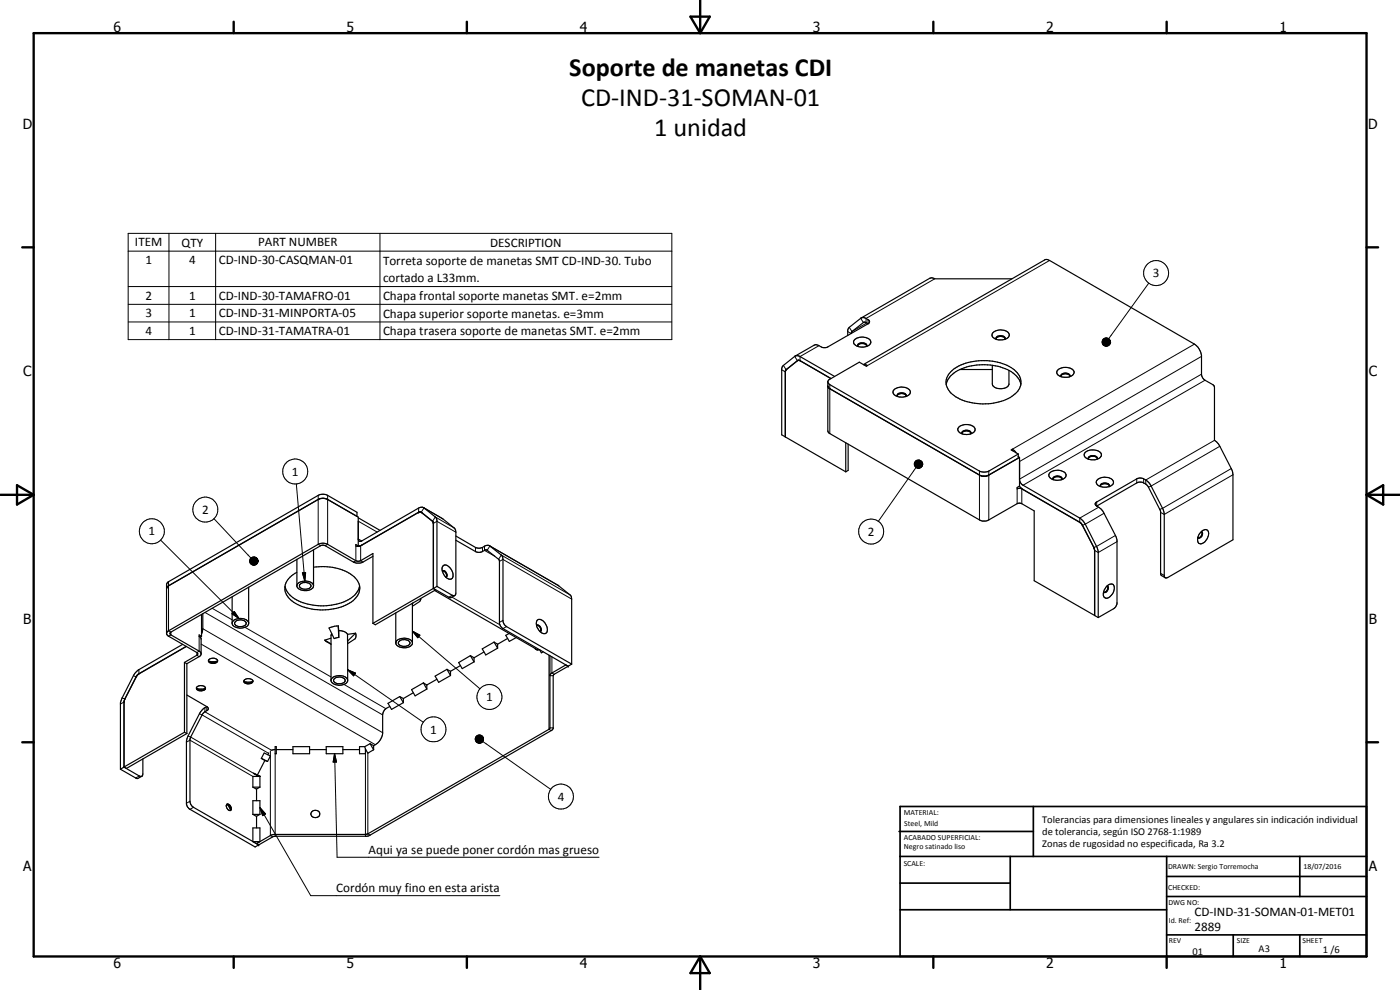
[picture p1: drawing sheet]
<svg xmlns="http://www.w3.org/2000/svg" width="420mm" height="297mm" viewBox="0 0 420 297" stroke-linecap="round" stroke-linejoin="round" font-family="sans-serif">
<g fill="none" stroke="#000" stroke-width=".35">
<path d="M260.5 97.2l-.8-.5h-.5l-3.5 2.8-.2 .6M260.5 97.2a.64 .64 0 0 0 .5-.7 .64 .64 0 0 0-.5-.6l-1.1-.6h-.7l-.4 .2-3.6 2.9-.3 .8v1.5M260.5 97.2l-12 6.9a2.65 2.65 0 0 1-3-.5l-.5-.2-.7 .2-5.7 3.2M297.8 100a3.4 3.4 0 0 1 5 .1 1.65 1.65 0 0 1-2 1.9h-1.2a1.71 1.71 0 0 1-1.8-1.8zM303.7 83.7h-23.2l-1-.3-21.1 12M239.5 108.2l-3.5 2.8-.3 .6M239.6 108.1h.3M239.6 108.1l-.2 .1M240 108.2l.2 .1M248.4 115.8l.6 .8 45.5 26.2 1.4 .1 .6-.2 9.5-5.5M248.4 114.7l.6 .7 45.2 26.1 1 .1 1.3-.1 9.1-5.3M249.4 113.6l-9.6-5.5-.5 .1-3.5 2.8-.1 20.1"/>
<path d="M250.5 112.9l-10.9-6.1h-.9l-3.8 3.1-.3 .7v19.9l1.1 .6M256.4 101.9a3.5 3.5 0 0 1 4.9 .4 1.43 1.43 0 0 1-1.3 1.7 2.92 2.92 0 0 1-3.8-1.2zM257.4 103.8a1.7 1.7 0 0 1 2.7 0M260.1 103.8l-.1 .1M260.1 103.8v-.3a1.83 1.83 0 0 0-2.5-.3l-.2 .4 .1 .3M268.1 117.1a3.3 3.3 0 0 1 5.1 .4 2.27 2.27 0 0 1-2.9 1.6 1.8 1.8 0 0 1-2.3-1.8zM269.2 118.7a1.74 1.74 0 0 1 2.8 0M269.3 119a1.15 1.15 0 0 1 1.7-1.1 .75 .75 0 0 1 .9 1.1M285.3 111.6a15.7 15.7 0 0 1 14.8-2.8 7.7 7.7 0 0 1 6.3 5.3 5.5 5.5 0 0 1-3.9 5.5 17.1 17.1 0 0 1-16.6-1.2 4.3 4.3 0 0 1-.6-6.8zM288 110.9h9.8M288.1 110.9a17.9 17.9 0 0 1 13.6-.3 6.9 6.9 0 0 1 4.7 4.7M288.1 110.9a6.7 6.7 0 0 0-4.1 4.4"/>
<path d="M297.8 109.6v5.6a2.82 2.82 0 0 0 4.1 1.1l.9-.9v-4.3M298.9 101.6a1.69 1.69 0 0 1 2.8 0M299 101.8a.98 .98 0 0 1 .4-1 .98 .98 0 0 1 1-.1l.6 .1a.73 .73 0 0 1 .7 .8l-.1 .2M317.4 111a3.4 3.4 0 0 1 5 .5 2.62 2.62 0 0 1-3.7 1.6 1.44 1.44 0 0 1-1.4-1.8zM318.4 112.8a1.69 1.69 0 0 1 2.7 0M318.5 113a1.23 1.23 0 0 1 .7-1.1 1.23 1.23 0 0 1 1.3 .2l.5 .3v.6M235.7 131.1h.1M235.7 131.1l18.1 10.5M253.8 132.8v8.8M254.5 133.3v7.8l-.7 .5M287.7 128.2a3.3 3.3 0 0 1 4.9 .5 2.44 2.44 0 0 1-3.2 1.6 1.61 1.61 0 0 1-1.8-1.9zM291.4 129.8a1.76 1.76 0 0 0-2.7 .2"/>
<path d="M291.4 129.8l-.1 .4M291.4 130a1.55 1.55 0 0 0-2.7-.2l.1 .4M303.8 134.8l1.2 1.1M303.8 134.8v.4M303.8 134.8l-.3 .2 2.1 1.2M305.6 136.9l.1 .2M305.6 136.2v1.3M305.6 137l.4 .2M306 137.2v8.6M325.7 135.8a3.6 3.6 0 0 1 4.8 .3 1.59 1.59 0 0 1-1.7 1.8 2.79 2.79 0 0 1-3.4-1.5zM326.6 137.6l.2-.6 .8-.3 1.3 .2 .4 .7M326.6 137.6a1.7 1.7 0 0 1 2.7 0"/>
<path d="M326.6 137.6l.1 .2M329.3 137.6l-.1 .2M107.1 154.9v-1.2l-8.8-5.1a3.1 3.1 0 0 0-2.8 0l-45.1 26.1-.4 .7 .1 15 .3 .4 8.7 5 .2 .3-.2 .5-3.7 2.2M107.5 155.4l6.5 3.7M126.3 153.7l.5 .2M127.1 152.3a36.3 36.3 0 0 1 9.4 6.3l.3 1.1v18.3l-.3 .7M305.8 145.9h.2M305.9 145.9l1.1 1 17.6 10.2M306 144l.3 .8 .5 .7 17.3 9.9 1 .9 .6 1 3.6 7 .3 1.1v19.9M306 145.8l-.7 .5v.4l.5-.2 .9 .2 17.9 10.4M315 141.9a3.6 3.6 0 0 1 4.7 .1 1.47 1.47 0 0 1-1.5 2 2.85 2.85 0 0 1-3.4-1.2zM316 143.7a1.66 1.66 0 0 1 2.7 0"/>
<path d="M316 143.8a1.48 1.48 0 0 1 2.3-.8l.4 .4v.4M316 143.8l.1 .1M318.7 143.8l-.1 .1M324.6 157.1l3.6 7.1M324.6 157.1l3.7 7.2M329.1 151.8a.64 .64 0 0 1-.4-.6 .64 .64 0 0 1 .4-.6l12.1-6.9a3.2 3.2 0 0 1 4.1 1.8l4 8.1 .1 19.3 .3 .5M329.1 151.8l12.1-6.9a2.68 2.68 0 0 1 3.5 1.3l3.6 7.1v18.7l.2 .6 1.2 .8M329.1 151.8l1.4 1 .7 .9 3.6 7 .4 1.5v19.2l-.8 1.1-4.8 2.8M329.1 144.2a3.5 3.5 0 0 1 4.7-.3l.4 .6a2.3 2.3 0 0 1-2.9 1.7 2.16 2.16 0 0 1-2.3-1.5zM330.2 145.8a1.69 1.69 0 0 1 2.7 0M330.3 146a1.1 1.1 0 0 1 .5-1.1 1.1 1.1 0 0 1 1.2 0l.3 .1a.73 .73 0 0 1 .6 .8v.2M360.5 159.5l.2 .1"/>
<path d="M360.5 159.5a1.21 1.21 0 0 1 1.7-.5 1.21 1.21 0 0 1 .5 1.7 2.53 2.53 0 0 1-2.8 2.4l-.4-.6v-1.2M360.5 159.5l-.6 .8-.4 1M360.6 159.6a1.36 1.36 0 0 1-1 1.8M360.7 159.6a1.2 1.2 0 0 1 0 1.2 1.2 1.2 0 0 1-1.1 .6M74.6 176.2v11a3.1 3.1 0 0 1-4.1 .9l-.7-.5-.1-.4v-8.1M85.5 175.9a8.2 8.2 0 0 0 6.9 5.4 16.4 16.4 0 0 0 14.1-2.7l.9-1.4 .5-1.3M89.1 171.7a6.2 6.2 0 0 0-3.6 4.2M89.1 175.7a2.13 2.13 0 0 1 2.5-1.4 2.17 2.17 0 0 1 2.5 1.5M89.1 167.8v8.1a3.2 3.2 0 0 0 4.9 .3l.1-.4M89.9 175.4a2.16 2.16 0 0 1 3.4 .3 1.52 1.52 0 0 1-2.1 1.1 1.13 1.13 0 0 1-1.3-1.4zM94.1 170.2a16 16 0 0 1 12.1 2.8 4.6 4.6 0 0 1-.7 7.6 16.7 16.7 0 0 1-18.3-.6 4.6 4.6 0 0 1-1.7-4.1M94.1 165v10.8"/>
<path d="M107.4 163.9l.1 .1M107.5 163.8l.8-.1 17.5-10.1 .6 .1 3.4 2.7 .3 .4v19.8M107.5 161.9l.3 .5h.6l17.2-10 .8-.2 .6 .1 3.6 2.8 .5 1v19.8M107.5 163.8v-8.6l-9.2-5.3a3.1 3.1 0 0 0-2.8 0l-44.9 25.9-.6 .8M107.5 163.8l-.7-.4 .2 .5 1.2-.1 17.3-10 .9-.1 3.4 2.7 .2 .7v19.5M107.5 163.8l-.2 .1M111.9 166.9l-3.2 1.9-1.7 .2-.9-.3-8.7-5h-1.1l-45.2 26.1-.1 .3 .3 .4 8.5 4.9 .6 .7M126.3 179.6l-.3 .9-2.2 1.4M130 176.6l-18.1 10.4M130 176.6l.7 .4M130.1 176.6l4.8 2.7h.5l1.1-.6M130.4 177.2l30.8 17.7"/>
<path d="M130.7 177l-18.1 10.5-.7-.5M130.7 176.9v.1M131.1 175.9l4.6 2.7 .8 .1M131.1 175.9l-1 .7M132.7 171.4l.2-.2a1.23 1.23 0 0 1 1 1.9h-.1M132.8 171.3a1.28 1.28 0 0 1 1.1 1.8M133 169.8l.2-.2a2.11 2.11 0 0 1 2.5 1.7 1.67 1.67 0 0 1-.4 2.5 2.9 2.9 0 0 1-2.3-4zM136.8 162.1l5.9 3.4a2.98 2.98 0 0 0 3-.5l.5 .1 3.4 2.7 .3 .5v18.7l.3 .8 .7 .8 19.6 11.3M136.8 160.8l5.9 3.5a2.84 2.84 0 0 0 3-.6h1.1l3.6 2.8 .5 .7v19.2l.5 1.1 .6 .5 19.6 11.3M146.9 163.7l20.6 11.9 3.9 3.3 .2 .8v19.6M328.2 164.2l.3 1v19.5l1.1 .6M328.3 164.3l.1 .2"/>
<path d="M328.4 164.7l.1 20M332 176.1a1.44 1.44 0 0 1 2.3-.5 2.96 2.96 0 0 1-2.5 3.9 1.59 1.59 0 0 1-.4-2.5zM332.2 175.9a1.11 1.11 0 0 1 .3 1.1 1.11 1.11 0 0 1-.9 .8l-.4-.2M332.3 175.9a1.28 1.28 0 0 1-1.1 1.8M349.7 173.4l.8-.1 19.5-11.3-.1-20.3-3.8-7.8-.9-1.2-.7-.6v-15.9l-.4-.7-2.5-1.4-.8-1.1-.2-.5v-5.9a4.9 4.9 0 0 0-2.1-3.3l-43.5-25.2-1.1-.2-54.7 31.5 1.1 .3-.3 .2-2.1-1.2-9.1 5.2-.4 .6v14.8l.4 .7 45.7 26.3h1.4l.6-.2 9.3-5.1 .9 .1 3.7 2.2v20.9l18.1 10.5M359.5 161.3l.1 .1M54.8 193.3l-13.6 8-1.2 1.4-3.4 6.7-.5 1.5v19.9M55.4 198.8l.7 .3M55.4 198.8v20.9M55.9 193.9l-14.4 8.4M56.1 199.1v21M60.5 190.9l-.7-.4v.4l.6 .7v4.7l-.2 .4-4.1 2.4"/>
<path d="M60.5 190.9l-.4 .2M60.5 184.4v6.5M60.9 184.1v4.5l-.4 1.6M62.6 198.2a1.67 1.67 0 0 0 2.7 0M62.7 198.4l.7 .1 1.8-.1M62.7 197.9a1.68 1.68 0 0 1 2.6 .4 1.6 1.6 0 0 1-2.7-.1zM70.6 186.5a2.17 2.17 0 0 1 3.3 .4 2 2 0 0 1-3.5 .2zM74.6 186.7a3.2 3.2 0 0 0-4.9 0v.2M97.5 192.1l1.8 1.1M97.5 192.1l1.8 1.2M99.3 191.5l-1.8 .6M99.6 190.1l-.3 .6v13.6a3.1 3.1 0 0 0 5 0v-11.9"/>
<path d="M101.5 187.8l-2.7 .6 1.5 3.2 1.4-.3M101.5 187.8l.2 3.5M101.5 187.8l.2 1.4M101.7 189.2a2.87 2.87 0 0 1 2.6 1.1M101.7 189.2v2.1M104.3 190.3v2.1M106.7 190l-2.4 2.4M106.7 190l-2.4 .3M106.7 190l.1 .8-.3 .9-2.2 1.4M111.9 187v-20.9l-3.7 2.1-1.2 .1-8.7-5a3.1 3.1 0 0 0-2.8 0l-44.9 26-.6 .7M118.8 183.9v9M119.6 192.6a2.17 2.17 0 0 1 3.5 .3 1.98 1.98 0 0 1-3.6 .1z"/>
<path d="M123.7 181.1l.1 12a3 3 0 0 1-5 0 1.57 1.57 0 0 1 1.8-1.5 2.92 2.92 0 0 1 3.2 1.1M123.7 181v.1M124 180.9l-.3 .2M138.2 199.7l-3 1.7M141.2 196.7l1.1 1.9M141.2 196.7l1.1 .7M141.2 196.7l-3.5 2.1 1 1.8 3.6-2M142.3 197.4v1.2M145.2 195.6l-2.9 1.8M148.3 192.7l1 1.8M148.3 192.7l1 .6M148.3 192.7l-3.6 2 1.1 1.8 3.5-2"/>
<path d="M149.3 193.3v1.2M152.3 191.6l-3 1.7M152.8 190.1l-1 .5 1.1 1.8 2-1.1M160.6 194.6a1.08 1.08 0 0 0 1.3 .3M161 187.7a1.06 1.06 0 0 1 1.3 .5 1.06 1.06 0 0 1-.2 1.3M161.1 187.6a1.34 1.34 0 0 1 1.1 1.9M161.2 186.1a2 2 0 0 1 2.7 1.5 1.75 1.75 0 0 1-.3 2.5 3 3 0 0 1-2.4-4zM162 194.9l.5 1 .5-.3M165 196.7v21.7l-.3 .4-54.3 31.4-.7 .2h-27.5l-1.1 .3-4.1 2.4 1-.6M169.8 199.5l-4.4 2.6-.4 .5M169.8 199.5h.1M169.8 199.5l.7 .4"/>
<path d="M170.5 199.9l-4.2 2.4-.3 .4v15.9l-.6 .6-54.8 31.6-28 .1-.6 .1-4.3 2.5M171.6 199.3l-1.1 .6M328.5 184.7h.1M37.2 210.7v19.5M37.3 210.4l-.1 .3M37.3 210.2l-.1 .5M37.4 210l-.1 .2M41.5 202.3l-.5 .5-3.7 7.4M41.5 202.3l-.6 .8-3.5 6.8M41.7 202.2l-.2 .1M55.4 219.7l-18.2 10.4 .8 .4 18.1-10.4M55.4 219.7l.7 .4"/>
<path d="M56.1 208.5l5.9 3.5M59 206.4a1.74 1.74 0 0 0 2.6 .1M59 206.6l.8 .2 1.8-.2M59.1 206.1a1.69 1.69 0 0 1 2.6 .4 1.64 1.64 0 0 1-2.7 .1zM61.7 206.4l-.1 .1M62 212a4.8 4.8 0 0 0-2.2 2.2l-3.4 6.7-.4 1.4v19l.1 .5 .7 .9 19.8 11.4 1-.6M62 212l.5 .5v.3l-1.7 1.4-3.7 7.4-.1 19 .2 .6 .9 1 19.5 11.3M73.2 204.3a1.66 1.66 0 0 0 2.7 0M73.3 204.5l1.1 .2 1.4-.2M73.3 204a1.64 1.64 0 0 1 2.6 .5 1.59 1.59 0 0 1-2.7-.1zM99.3 204.1a2.9 2.9 0 0 1 4.6-.8l.4 .8M100.3 203.7a2.15 2.15 0 0 1 3.3 .4 1.79 1.79 0 0 1-2.5 1l-.9-.5-.1-.6z"/>
<path d="M117 212l-1.1 .6a2.63 2.63 0 0 0-1.1 1.8v5.6a4.8 4.8 0 0 1-2.7 3.7M120 209l1.1 1.8M120 209l1.1 .6M120 209l-3.6 2 1.1 1.9 3.6-2.1M121.1 209.6v1.2M124 207.9l-2.9 1.7M127.1 204.9l1 1.9M127.1 204.9l1 .6M127.1 204.9l-3.6 2 1.1 1.9 3.5-2M128.1 205.5v1.3M131.1 203.8l-3 1.7M134.1 200.8l-3.5 2.1 1 1.8 3.6-2"/>
<path d="M134.1 200.8l1.1 1.9M134.1 200.8l1.1 .6M135.2 201.4v1.3M36.1 230.8l4.8 2.8h.4l1.3-.7M37.2 230.2l4.6 2.6 .8 .1M37.2 230.2l-1.1 .6M42.9 227.7v4.5l-.3 .7M75.9 236.2h2.1M75.9 236.2l1.1 .6M76.1 232.1l1.9 .9M77 236.8v3.4M77.2 232.7l-.1 .3"/>
<path d="M78 233h-2.1v3.2M78 233v3.2M78 236.2l-1 .6M78.4 227.5l.9-1.6 1.8 .9-.8 1.7M78.4 227.5l1.9 1M78.4 227.5l1.1 .7M79.5 228.2l-2.3 4.3M79.5 228.2l.8 .3M80.7 225.9l-.3 .5M82.6 224.9l-1.2 .2M82.6 224h.3v2.1h-.3zM82.9 224.9h5"/>
<path d="M87.9 224h5v2.1h-5zM92.9 224.9h5M97.9 224h5v2.1h-5zM102.9 224.9h5M109.5 224h-1.6v2.1h1.8v-1.4M109.5 224l.2 .7M109.7 224.9h.1M109.7 224.7l.7 1.3 1.7-1M111.1 223.1l1 1.9M111.1 223.1l-1.6 .9M111.1 223.1l1 .6M112.1 223.7v1.3"/>
<path d="M68 241.3a1.16 1.16 0 0 1 1.2 .6 1.16 1.16 0 0 1-.1 1.3M68 241.3a1.39 1.39 0 0 0 1.1 1.9M68.1 241.3a1.4 1.4 0 0 1 1.1 1.8M68.1 241.3l.7 .8 .4 1M69.2 243.1l-.1 .1M75.9 244.3v-4.1h2.1v4.1M75.9 252.5v-4.1h2.1v4.1M75.9 252.5l1.8 1M75.9 244.3h2.1M75.9 244.3l1.1 .6M75.9 252.5h2.1M77 244.9v3.5"/>
<path d="M78 244.3l-1 .6M93.6 243.5a1.26 1.26 0 0 1 1.8-.2 1.26 1.26 0 0 1 .3 1.7 1.34 1.34 0 0 1-1.6 .3 1.34 1.34 0 0 1-.7-1.4z"/>
</g>
<g fill="none" stroke="#000" stroke-width=".3">
<path d="M38.5 70h163.1v31.9h-163.1zM38.5 75.4h163.1M50.7 70v31.9M64.7 70v31.9M114 70v31.9M315 78.1l-54.7 31.6M38.5 86h163.1M38.5 91.3h163.1M38.5 96.6h163.1M254.4 99.5l1 .6M258.3 95.5l.8 1.3 .1-.1M260.1 96.9l-4.4 2.6-.8-1.3"/>
<path d="M260.5 95.9v1.3M280.5 83.7l-20.6 11.8v1.3M344.8 85l-12.1 16.6M234.6 111l1.1 .5M235.1 109.6l.8 1.3 .4-.2M238.5 106.9l.8 1.3 .1-.1M240.2 108.2v.1M245.8 103.7l-5.7 3.3v1.2M249 115.4v14.7M330.7 102.5l2.5 .1-2.5 .2zM330.7 102.8l2.5-.2-2.4 .4zM330.7 102.6h2.5"/>
<path d="M330.8 102.2l2.4 .4-2.5-.1zM330.8 103l2.4-.4-2.3 .7zM330.9 102l2.3 .6-2.4-.4zM330.9 103.3l2.3-.7-2.1 .9zM331.1 101.8l.2-.2 1.9 1zM331.1 101.8l2.1 .8-2.3-.6zM331.1 103.5l2.1-.9-1.9 1.1zM331.3 101.6l.2-.1 1.7 1.1zM331.3 103.7l1.9-1.1-1.7 1.2zM331.5 101.5l.3-.1 1.4 1.2zM331.5 103.8l1.7-1.2-1.4 1.3zM331.8 101.4h.3l1.1 1.2z"/>
<path d="M331.8 103.9l1.4-1.3-1.1 1.3zM332.1 101.4h.2l.9 1.2zM332.3 101.4l.9 1.2zM332.6 101.5l.6 1.1zM332.8 101.7l.4 .9zM333 101.9l.2 .7zM333.2 102.1v.5zM333.2 102.6l-.9 1.2-.2 .1zM333.2 102.6l-.6 1.2h-.3zM333.2 102.6l-.6 1.2zM333.2 102.6l-.4 1zM333.2 102.6l-.2 .8z"/>
<path d="M333.2 102.6v.6zM333.2 102.6v.3zM358.5 103.3l-54.7 31.5M360.6 112.3l-54.6 31.5M360.6 106.9l-54.6 31.6M361.6 114.1l-54.6 31.5M274.4 139.1l2.5 .1-2.5 .2zM274.4 139.4l2.5-.2-2.5 .5zM274.4 139.3h2.5M274.4 138.9l2.5 .3-2.5-.1zM274.4 139.7l2.5-.5-2.3 .7zM274.6 138.6l2.3 .6-2.5-.3z"/>
<path d="M274.6 139.9l2.3-.7-2.2 .9zM274.7 138.4l2.2 .8-2.3-.6zM274.9 138.2l.3-.1 1.7 1.1zM274.9 138.2l2 1-2.2-.8zM275.2 138.1l.2-.1 1.5 1.2zM275.4 138h.3l1.2 1.2zM275.7 138h.3l.9 1.2zM276 138l.9 1.2zM276.2 138.2l.7 1zM276.4 138.3l.5 .9zM276.6 138.5l.3 .7zM276.8 138.7l.1 .5z"/>
<path d="M276.9 139.2l-.9 1.3h-.3zM276.9 139.2l-.7 1.2-.2 .1zM276.9 139.2l-.7 1.2zM276.9 139.2l-.5 1zM276.9 139.2l-.3 .8zM276.9 139.2l-.1 .6zM276.9 139.2l-.1 .3zM364.5 132.1l-20.6 11.9v1.2M366.1 133.9l-21.4 12.3M64.2 155.6l11.1 11.8M88.9 145.2l2.6 29.1M95.5 148.6v14.7l.7 .4"/>
<path d="M98.3 148.6v14.7l-.7 .4M107.5 156.4l5.7 3.2M125.6 153.7h.1M125.6 152.4v1.3M126.4 153.7l.4 .3M126.4 153.7l.8-1.3 5.7 3.3M129.8 156.4l.2 .1M129.8 156.4l.8-1.3 5.7 3.3M130 157.1h.1M130.1 157l1-.6 5.7 3.3M274.7 140.1l2.2-.9-2 1.1zM274.9 140.3l2-1.1-1.7 1.2z"/>
<path d="M274.9 140.3l-11.3 16.1M275.2 140.4l1.7-1.2-1.5 1.3zM275.4 140.5l1.5-1.3-1.2 1.3zM294 141.4v14.6M296.7 141.4v14.6M305.3 146.7v4.4M306.7 146.7v4.4M329.1 150.6v1.2M329.7 152.2l-5.6 3.2-.1 1.3M331.3 154l-6.5 3.6M341.2 143.7v1.2M343.2 143.7v1.2"/>
<path d="M369.5 140.6l-20.6 11.9-.8 .3M370 142.5l-20.6 11.8-1.1-.5M48.2 162.1l23.5 23.5M50.6 174.5v14.8l.7 .4v.8l-.7 .4M74.9 168.2l2.5 .1-2.5 .2zM74.9 168.5l2.5-.2-2.4 .4zM74.9 168.3h2.5M75 167.9l2.4 .4-2.5-.1zM75 168.7l2.4-.4-2.3 .7zM75.1 167.7l.2-.2 2.1 .8zM75.1 167.7l2.3 .6-2.4-.4zM75.1 169l2.3-.7-2.1 .9z"/>
<path d="M75.3 167.5l.2-.2 1.9 1zM75.3 169.2l2.1-.9-1.9 1.1zM75.5 167.3l.2-.1 1.7 1.1zM75.5 169.4l1.9-1.1-1.7 1.2zM75.7 167.2l.3-.1 1.4 1.2zM75.7 169.5l1.7-1.2-1.4 1.3zM76 167.1h.2l1.2 1.2zM76 169.6l1.4-1.3-1.2 1.3zM76.2 167.1h.3l.9 1.2zM76.5 167.1l.9 1.2zM76.7 167.3l.7 1zM77 167.4l.4 .9z"/>
<path d="M77.2 167.6l.2 .7zM77.3 167.8l.1 .5zM77.4 168.3l-.9 1.2-.3 .1zM77.4 168.3l-.7 1.2h-.2zM77.4 168.3l-.7 1.2zM77.4 168.3l-.4 1zM77.4 168.3l-.2 .8zM77.4 168.3l-.1 .6zM77.4 168.3v.3zM90.8 171.9l.9-.1-.2 2.5zM106.8 163.8v4.4l-.7 .5M107.5 161.7l1.1 .6"/>
<path d="M108.2 163.8v4.4l.7 .5M108.6 163.5v.1M135.6 179.2l14.4 8.3M135.7 178.6l-1 .6M142.7 164.3v1.2M144.8 164.3v1.2M145.4 163.9v1.2l3.1 1.8M146.2 165.1l.8-1.3 20.7 12M149.6 167.8l.8-1.3 20.7 12M149.9 168.4l1-.5 20.7 11.8M328.2 164.2h.1M328.5 165.1h.1"/>
<path d="M334.8 160.7l-6.5 3.6M335.2 162.5l-5.6 3.3-1.1-.6M348.3 172l1.1 .6M59.8 190.9v4.5l-.7 .4v.8l.7 .4M60.4 193.3l52.2 30.1M60.9 188.6l53.9 31.2M61.5 183.8l53.3 30.7M63.7 182.5l6 3.5M70.3 183.5l1.4 2.1-2.1-1.5zM73.5 188.2l25.8 14.9M123.8 189.4l2.2 1.2-.6 .7zM123.8 189.4l20.2 17.3"/>
<path d="M150.9 186.1l-1 .6M152 188l-1.1 .6M164.7 196.6v22.2l.7 .4M165.6 197.1v4.8l.7 .4M36.6 209.4l.9 .3M37.2 210.7h.1M37.2 210.7l-1.1 .5M40 202.7l.9 .4M41.7 200.9v1.3M59.8 214.2l20.8 11.8M61.5 212.3v1.3l19.9 11.5M62 212v1.2"/>
<path d="M103.2 205.4l12.6 7.2M104.3 201l2.4 1-.6 .8zM104.3 201l22.7 15.7M165 202.7h1M165 218.4h1M41.8 232.8l-1.1 .6M56 222.7l1-.6 18.9 10.9M56.4 220.9l20.8 11.8M81.1 225.3v25.4l.8 .4M82.6 226.1v24.8M100.4 226.1l.6 2.5h-1zM100.4 226.1l.8 31.1h78.6"/>
<path d="M109.7 226.1v24.8M110.4 226v24.2l.7 .4M142.6 221.6l2.5 .2-2.5 .1zM142.6 221.9l2.5-.1-2.4 .4zM142.6 221.8h2.5M142.7 221.4l2.4 .4-2.5-.2zM142.7 222.2l2.4-.4-2.3 .6zM142.8 221.1l2.3 .7-2.4-.4zM142.8 222.4l2.3-.6-2.2 .8zM142.9 220.9l.3-.2 1.9 1.1zM142.9 220.9l2.2 .9-2.3-.7zM142.9 222.6l2.2-.8-1.9 1z"/>
<path d="M143.2 220.7l.2-.1 1.7 1.2zM143.2 222.8l1.9-1-1.7 1.1zM143.4 220.6l.3-.1 1.4 1.3zM143.4 222.9l1.7-1.1-1.4 1.2zM143.7 220.5h.2l1.2 1.3zM143.7 223l1.4-1.2-1.2 1.2zM143.9 220.5l.3 .1 .9 1.2zM144.2 220.6h.2l.7 1.2zM144.4 220.6l.7 1.2zM144.7 220.8l.4 1zM144.9 221l.2 .8zM144.9 222.5l20.4 14.4"/>
<path d="M145 221.2l.1 .6zM145.1 221.8l-.9 1.2h-.3zM145.1 221.8l-.9 1.2zM145.1 221.8l-.7 1.1zM145.1 221.8l-.4 .9zM145.1 221.8l-.2 .7zM145.1 221.8l-.1 .5zM145.1 221.8v.2zM57 240.4l-1 .6M58.1 242.2l-1.1 .6M78 242.3l1.7 1.9-.9 .5zM78 242.3l15.2 26.4h56.8"/>
<circle cx="346.9" cy="81.9" r="3.8"/>
<circle cx="45.6" cy="159.4" r="3.8"/>
<circle cx="61.6" cy="152.9" r="3.8"/>
<circle cx="88.6" cy="141.5" r="3.8"/>
<circle cx="261.4" cy="159.5" r="3.8"/>
<circle cx="130.1" cy="218.8" r="3.8"/>
<circle cx="146.9" cy="209.1" r="3.8"/>
<circle cx="168.3" cy="239" r="3.8"/>
</g>
<g fill="#000">
<circle cx="170.5" cy="199.9" r=".18"/>
<circle cx="77.6" cy="253.5" r=".18"/>
</g>
<g fill="none" stroke="#000" stroke-width=".71">
<path d="M10.1 9.9h400v277.1h-400zM70.1 6.5v3.4M140.1 6.5v3.4M207.2 5h5.8l-2.9 4.9zM210.1 0v9.9M280.1 6.5v3.4M350.1 6.5v3.4M6.7 74.2h3.4M410.1 74.2h3.5M.1 148.5h10M5.1 145.6l5 2.9-5 2.9zM410.1 148.5h10"/>
<path d="M410.1 148.5l5-2.9v5.8zM6.7 222.7h3.4M410.1 222.7h3.5M70.1 287v3.4M140.1 287v3.4M210.1 287v10M210.1 287l2.9 5h-5.8zM280.1 287v3.4M350.1 287v3.4"/>
</g>
<g fill="none" stroke="#000" stroke-width=".51">
<path d="M269.8 249.5h40.3M270.1 242h140v45h-140zM270.1 257h140M303.2 257v16M310.1 242v15M350.1 257v30M390.1 257v12M270.1 265h33.1M270.1 273h80M350.1 269h60M350.1 263h60M350.1 280.5h60"/>
<path d="M370.1 280.5v6.5M390.1 280.5v6.5"/>
</g>
<g fill="#000">
<path d="M333.2 102.1v.5zM333 101.9l.2 .7zM332.8 101.7l.4 .9zM332.6 101.5l.6 1.1zM332.3 101.4l.9 1.2zM332.1 101.4h.2l.9 1.2zM331.8 101.4h.3l1.1 1.2zM331.5 101.5l.3-.1 1.4 1.2zM331.3 101.6l.2-.1 1.7 1.1zM331.1 101.8l.2-.2 1.9 1zM331.1 101.8l2.1 .8-2.3-.6zM330.9 102l2.3 .6-2.4-.4z"/>
<path d="M330.8 103l2.4-.4-2.3 .7zM330.9 103.3l2.3-.7-2.1 .9zM331.1 103.5l2.1-.9-1.9 1.1zM331.3 103.7l1.9-1.1-1.7 1.2zM331.5 103.8l1.7-1.2-1.4 1.3zM331.8 103.9l1.4-1.3-1.1 1.3zM333.2 102.6l-.9 1.2-.2 .1zM333.2 102.6l-.6 1.2h-.3zM333.2 102.6l-.6 1.2zM333.2 102.6l-.4 1zM333.2 102.6l-.2 .8zM333.2 102.6v.6z"/>
<path d="M333.2 102.6v.3zM276.8 138.7l.1 .5zM276.6 138.5l.3 .7zM276.4 138.3l.5 .9zM276.2 138.2l.7 1zM276 138l.9 1.2zM275.7 138h.3l.9 1.2zM275.4 138h.3l1.2 1.2zM275.2 138.1l.2-.1 1.5 1.2zM274.9 138.2l.3-.1 1.7 1.1zM274.9 138.2l2 1-2.2-.8zM274.7 138.4l2.2 .8-2.3-.6z"/>
<path d="M274.6 138.6l2.3 .6-2.5-.3zM274.4 139.7l2.5-.5-2.3 .7zM274.6 139.9l2.3-.7-2.2 .9zM274.7 140.1l2.2-.9-2 1.1zM274.9 140.3l2-1.1-1.7 1.2zM275.2 140.4l1.7-1.2-1.5 1.3zM275.4 140.5l1.5-1.3-1.2 1.3zM276.9 139.2l-.9 1.3h-.3zM276.9 139.2l-.7 1.2-.2 .1zM276.9 139.2l-.7 1.2zM276.9 139.2l-.5 1zM276.9 139.2l-.3 .8z"/>
<path d="M276.9 139.2l-.1 .6zM276.9 139.2l-.1 .3zM77.3 167.8l.1 .5zM77.2 167.6l.2 .7zM77 167.4l.4 .9zM76.7 167.3l.7 1zM76.5 167.1l.9 1.2zM76.2 167.1h.3l.9 1.2zM76 167.1h.2l1.2 1.2zM75.7 167.2l.3-.1 1.4 1.2zM75.5 167.3l.2-.1 1.7 1.1zM75.3 167.5l.2-.2 1.9 1z"/>
<path d="M75.1 167.7l.2-.2 2.1 .8zM75.1 167.7l2.3 .6-2.4-.4zM75 168.7l2.4-.4-2.3 .7zM75.1 169l2.3-.7-2.1 .9zM75.3 169.2l2.1-.9-1.9 1.1zM75.5 169.4l1.9-1.1-1.7 1.2zM75.7 169.5l1.7-1.2-1.4 1.3zM76 169.6l1.4-1.3-1.2 1.3zM77.4 168.3l-.9 1.2-.3 .1zM77.4 168.3l-.7 1.2h-.2zM77.4 168.3l-.7 1.2zM77.4 168.3l-.4 1z"/>
<path d="M77.4 168.3l-.2 .8zM77.4 168.3l-.1 .6zM77.4 168.3v.3zM90.8 171.9l.9-.1-.2 2.5zM70.3 183.5l1.4 2.1-2.1-1.5zM123.8 189.4l2.2 1.2-.6 .7zM104.3 201l2.4 1-.6 .8zM100.4 226.1l.6 2.5h-1zM145 221.2l.1 .6zM144.9 221l.2 .8zM144.7 220.8l.4 1zM144.4 220.6l.7 1.2z"/>
<path d="M144.2 220.6h.2l.7 1.2zM143.9 220.5l.3 .1 .9 1.2zM143.7 220.5h.2l1.2 1.3zM143.4 220.6l.3-.1 1.4 1.3zM143.2 220.7l.2-.1 1.7 1.2zM142.9 220.9l.3-.2 1.9 1.1zM142.9 220.9l2.2 .9-2.3-.7zM142.8 221.1l2.3 .7-2.4-.4zM142.7 222.2l2.4-.4-2.3 .6zM142.8 222.4l2.3-.6-2.2 .8zM142.9 222.6l2.2-.8-1.9 1zM143.2 222.8l1.9-1-1.7 1.1z"/>
<path d="M143.4 222.9l1.7-1.1-1.4 1.2zM143.7 223l1.4-1.2-1.2 1.2zM145.1 221.8l-.9 1.2h-.3zM145.1 221.8l-.9 1.2zM145.1 221.8l-.7 1.1zM145.1 221.8l-.4 .9zM145.1 221.8l-.2 .7zM145.1 221.8l-.1 .5zM145.1 221.8v.2zM78 242.3l1.7 1.9-.9 .5z"/>
</g>
<path d="M330.7 102.4h2.5M274.4 139h2.5M74.9 168.1h2.5M142.6 222h2.5" fill="none" stroke="#000" stroke-width=".38"/>
<path d="M330.7 102.8h2.5M274.4 139.4h2.5M74.9 168.5h2.5M142.6 221.6h2.5" fill="none" stroke="#000" stroke-width=".42"/>
<g font-size="7.9">
<text x="170.8" y="22.7">Soporte de manetas CDI</text>
<text x="174.4" y="31.7">CD-IND-31-SOMAN-01</text>
<text x="196.3" y="40.7">1 unidad</text>
</g>
<g font-size="4.2">
<text x="34" y="9.6">6</text>
<text x="104" y="9.6">5</text>
<text x="174" y="9.6">4</text>
<text x="244" y="9.6">3</text>
<text x="314" y="9.6">2</text>
<text x="384" y="9.6">1</text>
<text x="6.8" y="38.7">D</text>
<text x="410.6" y="38.7">D</text>
<text x="7" y="112.9">C</text>
<text x="410.8" y="112.9">C</text>
<text x="7" y="187.1">B</text>
<text x="410.8" y="187.1">B</text>
<text x="7" y="261.4">A</text>
<text x="410.8" y="261.4">A</text>
<text x="34" y="290.4">6</text>
<text x="104" y="290.4">5</text>
<text x="174" y="290.4">4</text>
<text x="244" y="290.4">3</text>
<text x="314" y="290.4">2</text>
<text x="384" y="290.4">1</text>
</g>
<g font-size="3.9">
<text x="40.5" y="74">ITEM</text>
<text x="54.5" y="74">QTY</text>
<text x="77.5" y="74">PART NUMBER</text>
<text x="147.1" y="74">DESCRIPTION</text>
<text x="43.6" y="79.3">1</text>
<text x="56.8" y="79.3">4</text>
<text x="65.6" y="79.3">CD-IND-30-CASQMAN-01</text>
<text x="115" y="79.4">Torreta soporte de manetas SMT CD-IND-30. Tubo</text>
<text x="346" y="83.2">3</text>
<text x="43.6" y="89.9">2</text>
<text x="56.8" y="89.9">1</text>
<text x="65.6" y="89.9">CD-IND-30-TAMAFRO-01</text>
<text x="115" y="84.7">cortado a L33mm.</text>
<text x="43.6" y="95.2">3</text>
<text x="56.8" y="95.2">1</text>
<text x="65.6" y="95.2">CD-IND-31-MINPORTA-05</text>
<text x="115" y="90">Chapa frontal soporte manetas SMT. e=2mm</text>
<text x="115" y="95.3">Chapa superior soporte manetas. e=3mm</text>
<text x="43.6" y="100.5">4</text>
<text x="56.8" y="100.5">1</text>
<text x="65.6" y="100.5">CD-IND-31-TAMATRA-01</text>
<text x="115" y="100.6">Chapa trasera soporte de manetas SMT. e=2mm</text>
<text x="87.6" y="142.7">1</text>
<text x="60.7" y="154.2">2</text>
<text x="44.6" y="160.7">1</text>
<text x="260.5" y="160.8">2</text>
<text x="145.9" y="210.4">1</text>
<text x="129.1" y="220.1">1</text>
<text x="167.4" y="240.3">4</text>
<text x="110.6" y="256.2">Aqui ya se puede poner cordón mas grueso</text>
<text x="100.9" y="267.7">Cordón muy fino en esta arista</text>
<text x="358.5" y="275">CD-IND-31-SOMAN-01-MET01</text>
<text x="358.5" y="279.4">2889</text>
</g>
<g font-size="3.1">
<text x="312.7" y="246.8">Tolerancias para dimensiones lineales y angulares sin indicación individual</text>
<text x="312.7" y="250.4">de tolerancia, según ISO 2768-1:1989</text>
<text x="312.7" y="254">Zonas de rugosidad no especificada, Ra 3.2</text>
<text x="357.9" y="286.4">01</text>
<text x="377.7" y="285.6">A3</text>
<text x="397" y="285.9">1 /6</text>
</g>
<g font-size="2.4">
<text x="271.2" y="244.4">MATERIAL:</text>
<text x="271.3" y="252">ACABADO SUPERFICIAL:</text>
<text x="271.4" y="247.9">Steel, Mild</text>
<text x="271.3" y="254.6">Negro satinado liso</text>
<text x="271.2" y="259.7">SCALE:</text>
<text x="350.6" y="260.8">DRAWN: Sergio Torremocha</text>
<text x="391.2" y="260.6">18/07/2016</text>
<text x="350.6" y="267">CHECKED:</text>
<text x="350.6" y="271.4">DWG NO:</text>
<text x="350.8" y="276.9">Id. Ref:</text>
<text x="350.8" y="282.8">REV</text>
<text x="371.2" y="282.9">SIZE</text>
<text x="390.9" y="282.9">SHEET</text>
</g>
</svg>
